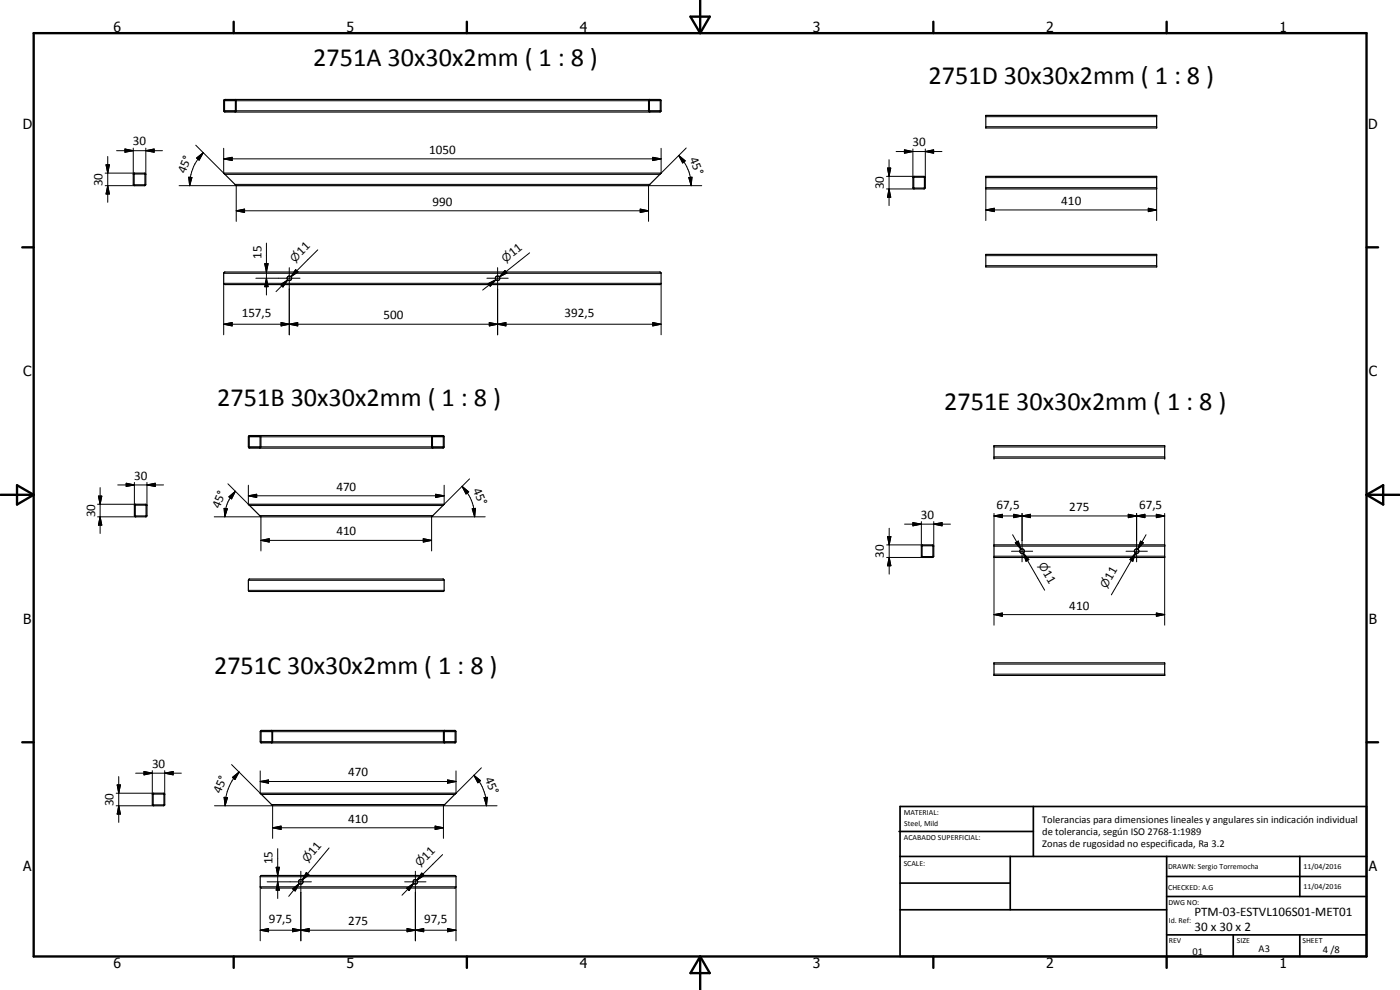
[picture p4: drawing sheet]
<svg xmlns="http://www.w3.org/2000/svg" width="420mm" height="297mm" viewBox="0 0 420 297" stroke-linecap="round" stroke-linejoin="round" font-family="sans-serif">
<g fill="none" stroke="#000" stroke-width=".35">
<path d="M67.2 30l.3-.2h130.5l.4 .3v3.3l-.4 .2h-130.5l-.4-.4zM67.4 30.1h.1M67.5 30.1h3.1v3.2l-3.1 .1zM70.5 29.8l.4 .3v3.3l-.4 .2M194.9 30.1h3.3v3.2h-3.3zM195 29.8l-.4 .3v3.3l.4 .2M295.9 34.6h51.2v3.8h-51.2zM40.1 52.1l.3-.2 3.2 .1 .2 .3-.1 3.2-.3 .2-3.2-.1-.2-.3zM40.3 55.4l.1 .1M40.4 52.2h3.1v3.2h-3.2zM67.1 51.9l131.3 .1-3.8 3.7h-123.7zM274.1 53h3.5v3.6h-3.5z"/>
<path d="M274.2 53.2h3.2v3.1l-3.1 .1zM295.9 52.9h51.2v3.8h-51.2zM295.9 76.3h51.2v3.8h-51.2zM67.2 81.8l.3-.2h130.5l.4 .3v3.2l-.4 .3h-130.5l-.4-.4zM74.6 130.9l.3-.2h58l.4 .4v3l-.4 .4h-58l-.4-.4zM74.8 131l3.2-.1 .1 3.2-3.3 .1zM77.9 130.7l.4 .4v3l-.4 .4M129.8 131l3.2-.1v3.3h-3.1zM129.9 130.7l-.4 .4v3l.4 .4M133 134.1h.1M298.3 133.7h51.2v3.8h-51.2zM40.5 151.4h3.5v3.6l-3.6-.1-.1-3.2z"/>
<path d="M40.7 151.6h3.1v3.2h-3.1zM43.8 151.6h.1M74.5 151.3h58.8l-3.7 3.8h-51.3zM74.6 173.9l.2-.2h58.2l.3 .4v3l-.3 .4h-58.2l-.3-.4zM276.6 163.6h3.5v3.5h-3.5zM276.8 163.7h3.1v3.3h-3.1zM298.3 163.5h51.2v3.8h-51.2zM298.3 198.9h51.2v3.7h-51.2zM78.2 219.3l.1-.1h58.3l.3 .3v3l-.3 .4h-58.3l-.2-.4zM78.4 219.4l3.2 .1-.1 3.2-3.2-.1zM81.6 219.2l.2 .2v3.2l-.2 .3M133.3 219.2l-.2 .3v3l.2 .4"/>
<path d="M133.4 219.4l3.2 .1-.1 3.2-3.1-.1zM45.9 238.1l3.2-.1 .3 .2-.1 3.5-3.2 .1-.3-.2-.1-3.2zM46 238.3h.1M46 238.3v3.1M46 238.3h3.1M49.1 238.3h.1M49.2 238.3l-.1 3.2h-3.1M78.1 238h58.8l-3.8 3.8h-51.3zM133.4 222.6h.1M46 241.4v.1M81.8 241.7v.1M78.3 262.8l58.2-.1 .4 .4v3l-.3 .3h-58.3l-.2-.3v-3z"/>
<circle cx="86.9" cy="83.5" r=".69"/>
<circle cx="149.3" cy="83.5" r=".69"/>
<circle cx="306.7" cy="165.4" r=".69"/>
<circle cx="341.1" cy="165.4" r=".68"/>
<circle cx="90.2" cy="264.6" r=".69"/>
<circle cx="124.7" cy="264.6" r=".69"/>
</g>
<g fill="none" stroke="#000" stroke-width=".3">
<path d="M67.4 33.2h3.2M67.4 30.2h3.2M70.9 33.2h123.7M70.9 30.2h123.7M194.9 33.2h3.3M194.9 30.2h3.3M295.9 35h51.2M295.9 38h51.2M31.6 55.7h8.8M31.6 51.9h8.8M31.8 49.4h1l-.5 2.5zM32.3 55.7l.5 2.5h-1z"/>
<path d="M32.3 46.9v13.8M35 45.2h13.8M37.5 44.7l2.5 .5-2.5 .5zM40 44.4v7.9M43.8 45.2l2.5-.5v1zM43.8 44.4v7.9M53.8 55.7h17.1v10.7M56.6 53.2l1 .1-.7 2.4zM58.7 43.6l8.8 8.7h130.5l7.9-7.9M59 47.4l2-1.6-1.2 2.2zM61 45.8a13.6 13.6 0 0 0-4.1 9.9M67.1 47.7l2.6-.5v1z"/>
<path d="M67.1 47.7h131.3M67.1 44.5v7.4M70.5 55.3h124.5M195.9 47.2l2.5 .5-2.5 .5zM198.4 44.5v7.4M203.7 46.7l1.9 1.6-.7 .6zM203.7 46.7a12.8 12.8 0 0 1 3.7 9M206.7 53.3l1-.1-.3 2.5zM210.6 55.7h-16v10.7M266.1 52.9h8.3M266.1 56.7h8.3M266.3 50.4h1l-.5 2.5z"/>
<path d="M266.8 56.7l.5 2.5h-1zM266.8 47.9v13.8M268.9 45.5h13.8M271.4 45l2.6 .5-2.6 .5zM274 44.7v8.6M277.7 45.5l2.5-.5v1zM277.7 44.7v8.6M295.9 56.3h51.2M295.9 53.3h51.2M295.9 56.7v9.5M347.1 56.7v9.5M70.9 63.2l2.5-.5v1.1z"/>
<path d="M70.9 63.2h123.7M79.4 79.1h1.1l-.5 2.5zM80 72.9v15.6M95.4 75l-8.1 8M159 75.9l-9.1 7.2M192.1 62.7l2.5 .5-2.5 .6zM295.9 63l2.5-.5v1zM295.9 76.7h51.2M295.9 79.7h51.2M295.9 63h51.2M344.6 62.5l2.5 .5-2.5 .5zM67.1 97.3l2.6-.5v1z"/>
<path d="M67.1 82h131.3M67.1 97.3h131.3M76.8 83.5h13.2M80 83.5l.5 2.5h-1.1zM84.2 85.4l2.1-1.4-1.4 2.1zM84.4 96.8l2.4 .5-2.4 .5zM86.3 84l-3.5 3.5M86.8 97.3l2.6-.5v1zM86.8 80.3v20.2M88.7 80.9l.7 .7-2.1 1.4zM89.1 81.2l-1.8 1.8M146.1 83.5h6.4"/>
<path d="M146.5 85.1l2.3-1.2-1.7 2zM146.8 96.8l2.5 .5-2.5 .5zM146.8 96.8l5 1v-1l-5 1zM148.8 83.9l-3.9 3.1M149.3 97.3l2.5-.5v1zM149.3 80.3v20.2M151.5 81.2l.6 .7-2.2 1.2zM151.8 81.5l-1.9 1.6M195.9 96.8l2.5 .5-2.5 .5zM67.1 100.5v-15.5h131.3v15.5M74.8 134.1h3.3M74.8 131.1h3.3"/>
<path d="M78.3 134.1h51.2M78.3 131.1h51.2M129.8 134.1h3.2M129.8 131.1h3.2M298.3 134.1h51.2M298.3 137.1h51.2M29.3 155.1h11.4M29.3 151.3h11.4M29.5 148.8h1.1l-.6 2.5zM30 155.1l.6 2.5h-1.1zM30 146.3v13.8M35.3 145.5h13.8"/>
<path d="M37.9 145l2.4 .5-2.4 .5zM40.3 144.7v7M44.1 145.5l2.5-.5v1zM44.1 144.7v7M64.3 155.1h14v10.2M67.3 152.5l.9 .2-.7 2.4zM68.7 149.1l1.9-1.7-1.1 2.3zM70.6 147.4a11.2 11.2 0 0 0-2.7 4.5l-.4 3.2M74.5 148.8l2.5-.5v1zM74.5 148.8h58.8M74.5 145.6v5.7M77.9 154.7h52"/>
<path d="M130.8 148.3l2.5 .5-2.5 .5zM133.3 145.6v5.7M138.7 145.9l2 1.7-.8 .6zM138.7 145.9a12.9 12.9 0 0 1 3.7 9.2M140.9 143.7l-8 8h-58l-6.5-6.5M141.7 152.7l1-.2-.3 2.6zM145.6 155.1h-16.1v10.2M266.9 158.5v13.8M271.5 157.3h13.7M274 156.8l2.5 .5-2.5 .5zM276.5 156.5v7.4M280.2 157.3l2.5-.5v1z"/>
<path d="M280.2 156.5v7.4M298.3 154.8l2.5-.5v1zM298.3 154.1v9.8h51.2v-9.8M298.3 154.8h51.2M304.2 154.3l2.5 .5-2.5 .5zM304.2 154.3l5 1v-1l-5 1zM306.7 154.8l2.5-.5v1zM306.7 154.1v14.5M338.6 154.3l2.5 .5-2.5 .5zM338.6 154.3l5 1v-1l-5 1zM341.1 154.8l2.5-.5v1zM341.1 154.1v14.5"/>
<path d="M347 154.3l2.5 .5-2.5 .5zM74.5 174.1h58.8M74.5 177.1h58.8M78.3 162.1l2.5-.5v1zM78.3 162.1h51.2M127 161.6l2.5 .5-2.5 .5zM266.1 163.5h10.7M266.1 167.3h10.7M266.3 161h1.1l-.5 2.5zM266.9 167.3l.5 2.5h-1.1zM298.3 166.9h51.2M298.3 167.3v20.3"/>
<path d="M303.6 165.4h6.3M303.9 160.4l2.5 4.4M304.7 162.9l.9-.6 .8 2.5zM307.1 166l1.7 1.9-.9 .5zM307.1 166l1.2 2.1M307.1 166l6.4 11.1M337.9 165.4h6.4M340.8 166l-.8 2.4-.9-.5zM340.8 166l-1.3 2.1M340.8 166l-7.3 12.5M342.3 162.3l.8 .6-1.7 1.9zM343.9 160.4l-2.5 4.4"/>
<path d="M349.5 167.3v20.3M298.3 184.4l2.5-.5v1zM298.3 199.3h51.2M298.3 184.4h51.2M347 183.9l2.5 .5-2.5 .5zM78.3 219.5h3.3M81.8 219.5h51.3M133.3 219.5h3.3M298.3 202.3h51.2M34.9 238h11.2M35.2 235.5h.9l-.5 2.5zM35.6 233v13.8"/>
<path d="M40.7 232h13.7M43.2 231.5l2.5 .5-2.5 .5zM45.7 231.2v7.2M49.4 232l2.6-.5v1zM49.4 231.2v7.2M67.3 239.2l1 .1-.7 2.5zM69.5 229.4l9 9h58l8-8M69.8 233.3l1.9-1.7-1.2 2.3zM71.7 231.6a14.4 14.4 0 0 0-4.1 10.2M78.1 234.5l2.5-.5v1zM78.1 234.5h58.8M78.1 231.3v6.7"/>
<path d="M78.3 222.5h3.3M81.8 222.5h51.3M133.3 222.5h3.3M134.3 234l2.6 .5-2.6 .5zM136.9 231.3v6.7M142.2 232.6l2 1.6-.8 .7zM142.2 232.6a12.9 12.9 0 0 1 3.8 9.2M145.3 239.3l1-.1-.3 2.6zM34.9 241.8h11.2M35.6 241.8l.5 2.5h-.9zM64.4 241.8h17.4v9.7M81.5 241.4h52"/>
<path d="M81.8 248.4l2.6-.5v1zM81.8 248.4h51.3M83.3 254.6v15M98.8 254.4l-8.1 9.6M130.6 247.9l2.5 .5-2.5 .5zM132.8 256.4l-7.7 7.7M149.2 241.8h-16.1v9.7M78.1 279.1l2.5-.5v1zM78.1 263.1h58.8M78.1 279.1h58.8M80.2 264.6h13.3M82.9 260.2h1l-.6 2.5z"/>
<path d="M83.3 264.6l.6 2.5h-1zM87.8 278.6l2.5 .5-2.5 .5zM87.8 266.7l2-1.6-1.2 2.2zM89.8 265.1l-3.2 3.8M90.3 279.1l2.5-.5v1zM90.3 261.4v20.9M91.9 261.8l.8 .7-2 1.5zM121.4 264.6h6.4M122 266.5l2.2-1.5-1.4 2.2zM122.2 278.6l2.5 .5-2.5 .5zM124.2 265l-3.6 3.6M124.7 279.1l2.5-.5v1z"/>
<path d="M124.7 261.4v20.9M126.6 262l.7 .7-2.2 1.4zM134.3 278.6l2.6 .5-2.6 .5zM78.1 282.3v-16.2h58.8v16.2"/>
</g>
<g fill="#000">
<circle cx="43.5" cy="55.4" r=".18"/>
<circle cx="298.3" cy="137.5" r=".18"/>
<circle cx="349.5" cy="137.5" r=".18"/>
</g>
<g fill="none" stroke="#000" stroke-width=".71">
<path d="M10.1 9.9h400v277.1h-400zM70.1 6.5v3.4M140.1 6.5v3.4M207.2 5h5.8l-2.9 4.9zM210.1 0v9.9M280.1 6.5v3.4M350.1 6.5v3.4M6.7 74.2h3.4M410.1 74.2h3.5M.1 148.5h10M5.1 145.6l5 2.9-5 2.9zM410.1 148.5h10"/>
<path d="M410.1 148.5l5-2.9v5.8zM6.7 222.7h3.4M410.1 222.7h3.5M70.1 287v3.4M140.1 287v3.4M210.1 287v10M210.1 287l2.9 5h-5.8zM280.1 287v3.4M350.1 287v3.4"/>
</g>
<g fill="none" stroke="#000" stroke-width=".51">
<path d="M269.8 249.5h40.3M270.1 242h140v45h-140zM270.1 257h140M303.2 257v16M310.1 242v15M350.1 257v30M390.1 257v12M270.1 265h33.1M270.1 273h80M350.1 269h60M350.1 263h60M350.1 280.5h60"/>
<path d="M370.1 280.5v6.5M390.1 280.5v6.5"/>
</g>
<g fill="#000">
<path d="M31.8 49.4h1l-.5 2.5zM32.3 55.7l.5 2.5h-1zM37.5 44.7l2.5 .5-2.5 .5zM43.8 45.2l2.5-.5v1zM56.6 53.2l1 .1-.7 2.4zM59 47.4l2-1.6-1.2 2.2zM67.1 47.7l2.6-.5v1zM195.9 47.2l2.5 .5-2.5 .5zM203.7 46.7l1.9 1.6-.7 .6zM206.7 53.3l1-.1-.3 2.5zM266.3 50.4h1l-.5 2.5zM266.8 56.7l.5 2.5h-1z"/>
<path d="M271.4 45l2.6 .5-2.6 .5zM277.7 45.5l2.5-.5v1zM70.9 63.2l2.5-.5v1.1zM79.4 79.1h1.1l-.5 2.5zM192.1 62.7l2.5 .5-2.5 .6zM295.9 63l2.5-.5v1zM344.6 62.5l2.5 .5-2.5 .5zM67.1 97.3l2.6-.5v1zM80 83.5l.5 2.5h-1.1zM84.4 96.8l2.4 .5-2.4 .5zM84.2 85.4l2.1-1.4-1.4 2.1zM88.7 80.9l.7 .7-2.1 1.4z"/>
<path d="M86.8 97.3l2.6-.5v1zM146.8 96.8l2.5 .5-2.5 .5zM146.5 85.1l2.3-1.2-1.7 2zM151.5 81.2l.6 .7-2.2 1.2zM149.3 97.3l2.5-.5v1zM195.9 96.8l2.5 .5-2.5 .5zM29.5 148.8h1.1l-.6 2.5zM30 155.1l.6 2.5h-1.1zM37.9 145l2.4 .5-2.4 .5zM44.1 145.5l2.5-.5v1zM67.3 152.5l.9 .2-.7 2.4zM68.7 149.1l1.9-1.7-1.1 2.3z"/>
<path d="M74.5 148.8l2.5-.5v1zM130.8 148.3l2.5 .5-2.5 .5zM138.7 145.9l2 1.7-.8 .6zM141.7 152.7l1-.2-.3 2.6zM274 156.8l2.5 .5-2.5 .5zM280.2 157.3l2.5-.5v1zM298.3 154.8l2.5-.5v1zM304.2 154.3l2.5 .5-2.5 .5zM306.7 154.8l2.5-.5v1zM338.6 154.3l2.5 .5-2.5 .5zM341.1 154.8l2.5-.5v1zM347 154.3l2.5 .5-2.5 .5z"/>
<path d="M78.3 162.1l2.5-.5v1zM127 161.6l2.5 .5-2.5 .5zM266.3 161h1.1l-.5 2.5zM266.9 167.3l.5 2.5h-1.1zM304.7 162.9l.9-.6 .8 2.5zM307.1 166l1.7 1.9-.9 .5zM340.8 166l-.8 2.4-.9-.5zM342.3 162.3l.8 .6-1.7 1.9zM298.3 184.4l2.5-.5v1zM347 183.9l2.5 .5-2.5 .5zM35.2 235.5h.9l-.5 2.5zM43.2 231.5l2.5 .5-2.5 .5z"/>
<path d="M49.4 232l2.6-.5v1zM67.3 239.2l1 .1-.7 2.5zM69.8 233.3l1.9-1.7-1.2 2.3zM78.1 234.5l2.5-.5v1zM134.3 234l2.6 .5-2.6 .5zM142.2 232.6l2 1.6-.8 .7zM145.3 239.3l1-.1-.3 2.6zM35.6 241.8l.5 2.5h-.9zM81.8 248.4l2.6-.5v1zM130.6 247.9l2.5 .5-2.5 .5zM78.1 279.1l2.5-.5v1zM82.9 260.2h1l-.6 2.5z"/>
<path d="M83.3 264.6l.6 2.5h-1zM87.8 278.6l2.5 .5-2.5 .5zM87.8 266.7l2-1.6-1.2 2.2zM91.9 261.8l.8 .7-2 1.5zM90.3 279.1l2.5-.5v1zM122.2 278.6l2.5 .5-2.5 .5zM122 266.5l2.2-1.5-1.4 2.2zM126.6 262l.7 .7-2.2 1.4zM124.7 279.1l2.5-.5v1zM134.3 278.6l2.6 .5-2.6 .5z"/>
</g>
<g font-size="7.9">
<text x="94" y="19.9">2751A 30x30x2mm ( 1 : 8 )</text>
<text x="278.6" y="25.3">2751D 30x30x2mm ( 1 : 8 )</text>
<text x="65.2" y="121.8">2751B 30x30x2mm ( 1 : 8 )</text>
<text x="283.3" y="123.1">2751E 30x30x2mm ( 1 : 8 )</text>
<text x="64.3" y="202.3">2751C 30x30x2mm ( 1 : 8 )</text>
</g>
<g font-size="4.2">
<text x="34" y="9.6">6</text>
<text x="104" y="9.6">5</text>
<text x="174" y="9.6">4</text>
<text x="244" y="9.6">3</text>
<text x="314" y="9.6">2</text>
<text x="384" y="9.6">1</text>
<text x="6.8" y="38.7">D</text>
<text x="410.6" y="38.7">D</text>
<text x="7" y="112.9">C</text>
<text x="410.8" y="112.9">C</text>
<text x="7" y="187.1">B</text>
<text x="410.8" y="187.1">B</text>
<text x="7" y="261.4">A</text>
<text x="410.8" y="261.4">A</text>
<text x="34" y="290.4">6</text>
<text x="104" y="290.4">5</text>
<text x="174" y="290.4">4</text>
<text x="244" y="290.4">3</text>
<text x="314" y="290.4">2</text>
<text x="384" y="290.4">1</text>
</g>
<g font-size="3.9">
<text x="39.9" y="43.6">30</text>
<text x="128.8" y="46.1">1050</text>
<text x="206.9" y="47.8" transform="rotate(68 206.9 47.8)">45°</text>
<text x="273.8" y="43.9">30</text>
<text x="55.5" y="52.2" transform="rotate(-68 55.5 52.2)">45°</text>
<text x="30.8" y="55.8" transform="rotate(-90 30.8 55.8)">30</text>
<text x="265.2" y="56.8" transform="rotate(-90 265.2 56.8)">30</text>
<text x="129.8" y="61.7">990</text>
<text x="318.5" y="61.4">410</text>
<text x="78.4" y="77.8" transform="rotate(-90 78.4 77.8)">15</text>
<text x="90.5" y="76.9" transform="rotate(-45 90.5 76.9)">11</text>
<text x="153.9" y="77.2" transform="rotate(-38 153.9 77.2)">11</text>
<text x="72.5" y="95.2">157,5</text>
<text x="115.1" y="95.7">500</text>
<text x="169.4" y="95.2">392,5</text>
<text x="40.2" y="144">30</text>
<text x="101" y="147.2">470</text>
<text x="141.9" y="147.1" transform="rotate(67 141.9 147.1)">45°</text>
<text x="28.5" y="155.2" transform="rotate(-90 28.5 155.2)">30</text>
<text x="65.9" y="152.8" transform="rotate(-67 65.9 152.8)">45°</text>
<text x="276.3" y="155.7">30</text>
<text x="299" y="152.8">67,5</text>
<text x="320.9" y="153.3">275</text>
<text x="341.9" y="152.8">67,5</text>
<text x="101" y="160.6">410</text>
<text x="265.3" y="167.4" transform="rotate(-90 265.3 167.4)">30</text>
<text x="313" y="171.9" transform="rotate(60 313 171.9)">11</text>
<text x="333.4" y="174.4" transform="rotate(-60 333.4 174.4)">11</text>
<text x="320.9" y="182.9">410</text>
<text x="45.6" y="230.4">30</text>
<text x="104.5" y="233">470</text>
<text x="145.5" y="233.8" transform="rotate(67 145.5 233.8)">45°</text>
<text x="66.2" y="238.2" transform="rotate(-67 66.2 238.2)">45°</text>
<text x="34.1" y="241.9" transform="rotate(-90 34.1 241.9)">30</text>
<text x="104.5" y="246.8">410</text>
<text x="94.1" y="256.7" transform="rotate(-50 94.1 256.7)">11</text>
<text x="81.8" y="259.4" transform="rotate(-90 81.8 259.4)">15</text>
<text x="128" y="258.2" transform="rotate(-45 128 258.2)">11</text>
<text x="358.5" y="275">PTM-03-ESTVL106S01-MET01</text>
<text x="80.7" y="277">97,5</text>
<text x="104.5" y="277.5">275</text>
<text x="127.3" y="277">97,5</text>
<text x="358.5" y="279.4">30 x 30 x 2</text>
</g>
<g font-size="3.3">
<text x="88.5" y="78.8" transform="rotate(-45 88.5 78.8)">n</text>
<text x="151.7" y="78.9" transform="rotate(-38 151.7 78.9)">n</text>
<text x="311.6" y="169.5" transform="rotate(60 311.6 169.5)">n</text>
<text x="332.1" y="176.8" transform="rotate(-60 332.1 176.8)">n</text>
<text x="92.3" y="258.9" transform="rotate(-50 92.3 258.9)">n</text>
<text x="126" y="260.2" transform="rotate(-45 126 260.2)">n</text>
</g>
<g font-size="3.1">
<text x="312.7" y="246.8">Tolerancias para dimensiones lineales y angulares sin indicación individual</text>
<text x="312.7" y="250.4">de tolerancia, según ISO 2768-1:1989</text>
<text x="312.7" y="254">Zonas de rugosidad no especificada, Ra 3.2</text>
<text x="357.9" y="286.4">01</text>
<text x="377.7" y="285.6">A3</text>
<text x="397" y="285.9">4 /8</text>
</g>
<g font-size="2.4">
<text x="271.2" y="244.4">MATERIAL:</text>
<text x="271.3" y="252">ACABADO SUPERFICIAL:</text>
<text x="271.4" y="247.9">Steel, Mild</text>
<text x="271.2" y="259.7">SCALE:</text>
<text x="350.6" y="260.8">DRAWN: Sergio Torremocha</text>
<text x="391.2" y="260.6">11/04/2016</text>
<text x="350.6" y="267">CHECKED: A.G</text>
<text x="391.2" y="266.7">11/04/2016</text>
<text x="350.6" y="271.4">DWG NO:</text>
<text x="350.8" y="276.9">Id. Ref:</text>
<text x="350.8" y="282.8">REV</text>
<text x="371.2" y="282.9">SIZE</text>
<text x="390.9" y="282.9">SHEET</text>
</g>
</svg>
